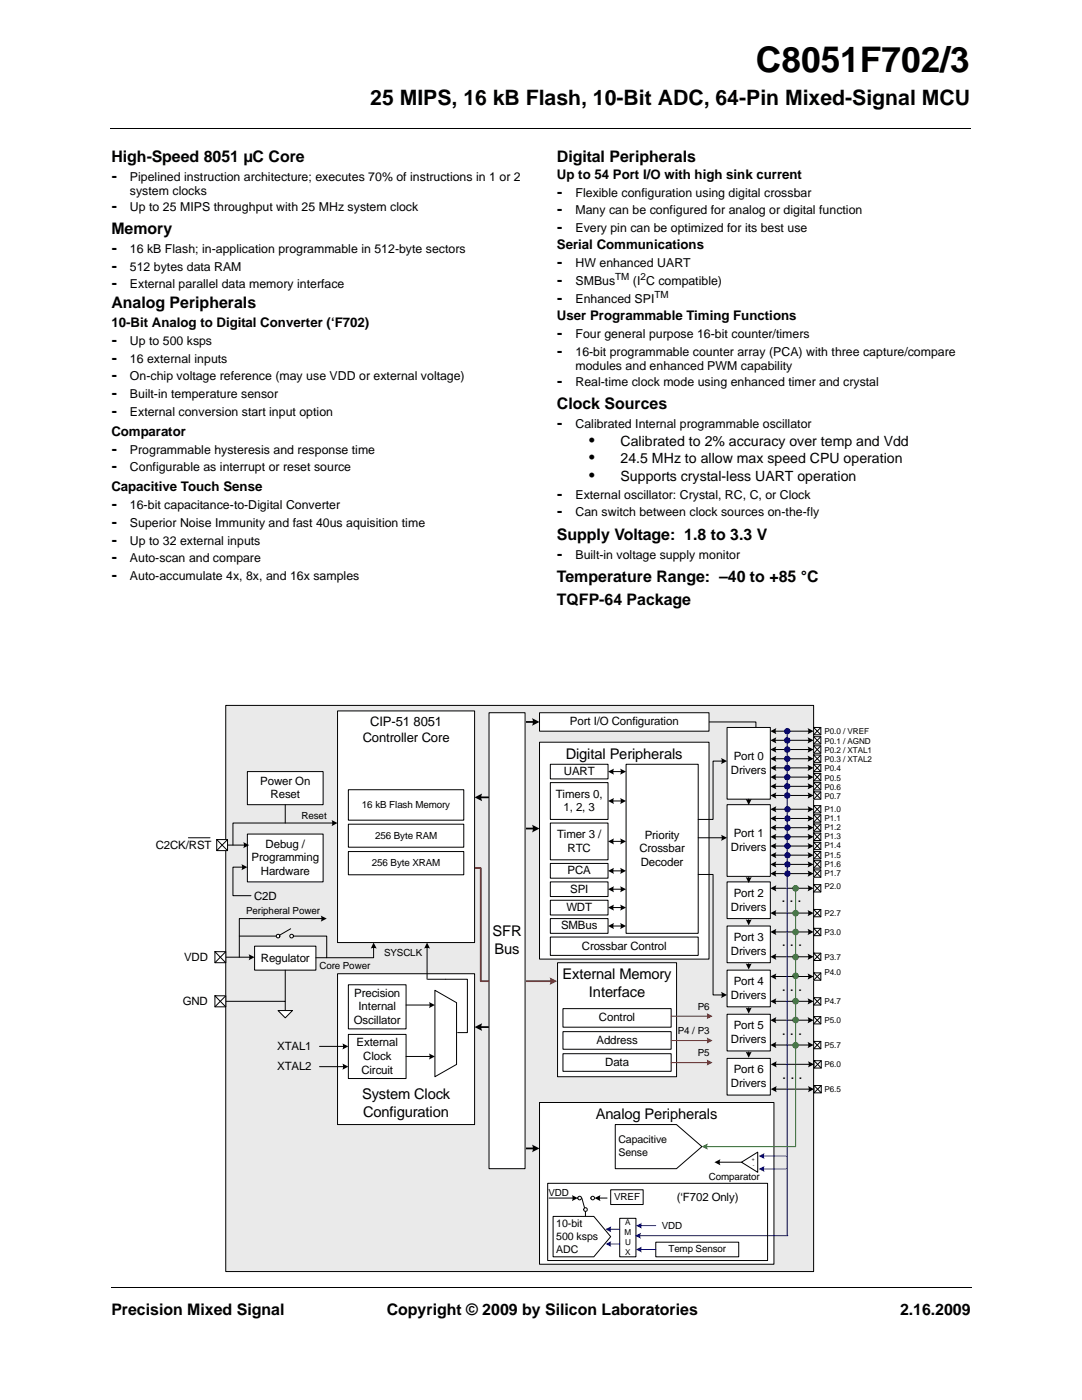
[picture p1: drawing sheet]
<svg xmlns="http://www.w3.org/2000/svg" width="216mm" height="279mm" viewBox="0 0 216 279" stroke-linecap="round" stroke-linejoin="round" font-family="sans-serif">
<path d="M22.1 25.7h171.7M22.1 256.9h171.7" fill="none" stroke="#000" stroke-width=".2"/>
<g fill="#fff">
<path d="M22.2 135.3h171.5v119.7h-171.5z"/>
<path d="M22.5 12.1h27.8v13.3h-27.8z"/>
<path d="M22.3 139.1h171.3v115.9h-171.3z"/>
<path d="M29.6 140.4h153.3v113.7h-153.3z"/>
</g>
<path d="M45 140.8h117.3v113h-117.3z" fill="#eaeaea"/>
<path d="M45 140.8h117.3v113h-117.3z" fill="none" stroke="#000" stroke-width=".2"/>
<path d="M67.4 194.3h27.3v30.1h-27.3z" fill="#fff"/>
<path d="M67.4 194.3h27.3v30.1h-27.3z" fill="none" stroke="#000" stroke-width=".2"/>
<path d="M49.4 166.5h15.1v9.5h-15.1z" fill="#fff"/>
<path d="M49.4 166.5h15.1v9.5h-15.1z" fill="none" stroke="#000" stroke-width=".2"/>
<path d="M107.7 148.1h33.8v43.3h-33.8z" fill="#fff"/>
<path d="M107.7 148.1h33.8v43.3h-33.8z" fill="none" stroke="#000" stroke-width=".2"/>
<path d="M109.8 152.5h11.5v2.9h-11.5z" fill="#fff"/>
<path d="M109.8 152.5h11.5v2.9h-11.5z" fill="none" stroke="#000" stroke-width=".2"/>
<path d="M109.8 156.2h11.5v7.3h-11.5z" fill="#fff"/>
<path d="M109.8 156.2h11.5v7.3h-11.5z" fill="none" stroke="#000" stroke-width=".2"/>
<path d="M109.8 183.3h11.5v3h-11.5z" fill="#fff"/>
<path d="M109.8 183.3h11.5v3h-11.5z" fill="none" stroke="#000" stroke-width=".2"/>
<path d="M124.9 152.5h14.4v33.8h-14.4z" fill="#fff"/>
<path d="M124.9 152.5h14.4v33.8h-14.4z" fill="none" stroke="#000" stroke-width=".2"/>
<path d="M109.8 187h29.5v3.7h-29.5z" fill="#fff"/>
<path d="M122.2 154h1.8M122.2 159.9h1.8M141.5 144.1h9.3v7.1M109.8 187h29.5v3.7h-29.5zM122.2 181.1h1.8M122.2 184.8h1.8" fill="none" stroke="#000" stroke-width=".2"/>
<g fill="#000">
<path d="M121.3 154l1.2-.6-.1 .4 .1 .8z" fill-rule="evenodd"/>
<path d="M121.3 159.9l1.2-.6-.1 .7 .1 .5z" fill-rule="evenodd"/>
<path d="M123.7 153.4l1.2 .6-1.2 .6 .2-.8z" fill-rule="evenodd"/>
<path d="M123.7 159.3l1.2 .6-1.2 .6 .2-.8z" fill-rule="evenodd"/>
<path d="M150.2 150.9l.8 .2 .4-.2-.6 1.2z" fill-rule="evenodd"/>
<path d="M121.3 181.1l1.2-.6-.1 .8 .1 .4z" fill-rule="evenodd"/>
<path d="M121.3 184.8l1.2-.6-.1 .4 .1 .8z" fill-rule="evenodd"/>
<path d="M123.7 180.5l1.2 .6-1.2 .6 .2-.4z" fill-rule="evenodd"/>
<path d="M123.7 184.2l1.2 .6-1.2 .6 .2-.4z" fill-rule="evenodd"/>
</g>
<path d="M107.7 142.2h33.8v3.7h-33.8z" fill="#fff"/>
<path d="M107.7 142.2h33.8v3.7h-33.8z" fill="none" stroke="#000" stroke-width=".2"/>
<path d="M95.8 159.1h1.7M104.8 144.1h1.7M104.8 165.4h1.7M104.8 229.2h1.7" fill="none" stroke="#000" stroke-width=".35"/>
<g fill="#000">
<path d="M94.7 159.1l1.5-.7-.2 .7 .2 .8z" fill-rule="evenodd"/>
<path d="M106.2 143.3l1.5 .8-1.5 .7 .1-.7z" fill-rule="evenodd"/>
<path d="M106.2 164.6l1.5 .8-1.5 .7 .1-.7z" fill-rule="evenodd"/>
<path d="M106.2 228.4l1.5 .8-1.5 .8 .1-.8z" fill-rule="evenodd"/>
</g>
<path d="M69.5 206.4h11.5v8.8h-11.5z" fill="#fff"/>
<path d="M69.5 206.4h11.5v8.8h-11.5z" fill="none" stroke="#000" stroke-width=".2"/>
<path d="M69.5 196.5h11.5v8.8h-11.5z" fill="#fff"/>
<path d="M69.5 196.5h11.5v8.8h-11.5z" fill="none" stroke="#000" stroke-width=".2"/>
<path d="M86.8 197.6l4.3 2.5v12.3l-4.3 2.5z" fill-rule="evenodd" fill="#fff"/>
<path d="M86.8 197.6l4.3 2.5v12.3l-4.3 2.5zM63.8 212.9h4.8M81 210.8h4.9" fill="none" stroke="#000" stroke-width=".2"/>
<g fill="#000">
<path d="M68.3 212.3l1.2 .6-1.2 .6 .2-.5z" fill-rule="evenodd"/>
<path d="M85.6 210.2l1.2 .6-1.2 .7 .1-.8z" fill-rule="evenodd"/>
<path d="M94.7 205l1.5-.8-.2 .8 .2 .7z" fill-rule="evenodd"/>
</g>
<path d="M95.8 205h1.7" fill="none" stroke="#000" stroke-width=".35"/>
<path d="M49.4 154h15.1v6.6h-15.1z" fill="#fff"/>
<path d="M49.4 154h15.1v6.6h-15.1zM48.5 173.1h-2v5.7h3.6M56.9 160.6v3.7M66.5 164.3h-20v4.4" fill="none" stroke="#000" stroke-width=".2"/>
<g fill="#000">
<path d="M48.2 172.5l1.2 .6-1.2 .6 .1-.5z" fill-rule="evenodd"/>
<path d="M66.2 163.7l1.2 .6-1.2 .6 .1-.8z" fill-rule="evenodd"/>
</g>
<path d="M43.2 167.6h2.2v2.2h-2.2z" fill="#fff"/>
<path d="M43.2 167.6h2.2v2.2h-2.2zM43.2 167.6h.1M43.2 167.6l2.2 2.2M45.4 167.6l-2.2 2.2M45.4 168.7h3.4M85.2 189v6.4M88.9 195.4h4.4v10.7h-2M63.8 208.8h4.8M81 200.6h4.9" fill="none" stroke="#000" stroke-width=".2"/>
<g fill="#000">
<path d="M48.5 168.1l1.2 .6-1.2 .6 .2-.5z" fill-rule="evenodd"/>
<path d="M85.2 188.1l.6 1.2-.4-.1-.8 .1z" fill-rule="evenodd"/>
<path d="M68.3 208.2l1.2 .6-1.2 .6 .2-.7z" fill-rule="evenodd"/>
<path d="M85.6 200l1.2 .6-1.2 .6 .1-.8z" fill-rule="evenodd"/>
</g>
<path d="M50.8 188.8h12.2v4.8h-12.2z" fill="#fff"/>
<path d="M45 199.8h11.9v1.9M50.8 188.8h12.2v4.8h-12.2z" fill="none" stroke="#000" stroke-width=".2"/>
<path d="M55.5 201.7h2.9l-1.5 1.4z" fill="#fff"/>
<path d="M45 191h4.9M55.5 201.7h2.9l-1.5 1.4z" fill="none" stroke="#000" stroke-width=".2"/>
<path d="M49.6 190.4l1.2 .6-1.2 .6 .2-.4z" fill-rule="evenodd" fill="#000"/>
<path d="M42.9 189.9h2.1v2.2h-2.1z" fill="#fff"/>
<path d="M42.9 189.9h2.1v2.2h-2.1zM42.9 189.9h.1M42.9 189.9l2.1 2.2M45 189.9l-2.1 2.2" fill="none" stroke="#000" stroke-width=".2"/>
<path d="M42.9 198.7h2.1v2.2h-2.1z" fill="#fff"/>
<path d="M42.9 198.7h2.1v2.2h-2.1zM42.9 198.7h.1M42.9 198.7l2.1 2.2M45 198.7l-2.1 2.2M58 185.4l-2.5 1.4h-7.7M64.3 183.3h-16.5v7.7" fill="none" stroke="#000" stroke-width=".2"/>
<path d="M64 182.7l1.2 .6-1.2 .6 .1-.7z" fill-rule="evenodd" fill="#000"/>
<circle cx="55.5" cy="186.8" r=".36" fill="#fff"/>
<g fill="none" stroke="#000" stroke-width=".2">
<path d="M58.3 186.8h6.9v4.3h-2.2"/>
<circle cx="55.5" cy="186.8" r=".36"/>
</g>
<circle cx="58.2" cy="186.8" r=".36" fill="#fff"/>
<g fill="none" stroke="#000" stroke-width=".2">
<path d="M56.9 193.6v6.2M74.5 189v2.1h-9.3M85.3 195.4h3.6"/>
<circle cx="58.2" cy="186.8" r=".36"/>
</g>
<path d="M74.5 188.1l.7 1.2-.8-.1-.4 .1z" fill-rule="evenodd" fill="#000"/>
<path d="M107.7 220h46.7v32.3h-46.7z" fill="#fff"/>
<path d="M107.7 220h46.7v32.3h-46.7z" fill="none" stroke="#000" stroke-width=".2"/>
<path d="M110.4 242.8h8.1l3.4 4-3.4 4h-8.1z" fill-rule="evenodd" fill="#fff"/>
<path d="M110.4 242.8h8.1l3.4 4-3.4 4h-8.1z" fill="none" stroke="#000" stroke-width=".2"/>
<path d="M123.7 243.1h3.2v7.7h-3.2z" fill="#fff"/>
<path d="M123.7 243.1h3.2v7.7h-3.2z" fill="none" stroke="#000" stroke-width=".2"/>
<path d="M130.9 247.9h16.5v2.9h-16.5z" fill="#fff"/>
<path d="M130.9 247.9h16.5v2.9h-16.5z" fill="none" stroke="#000" stroke-width=".2"/>
<path d="M139.3 233.2h14.4v3.3h-14.4z" fill="#fff"/>
<path d="M148 231.9l3.2-2v4.1z" fill="#fff"/>
<path d="M148 231.9l3.2-2v4.1z" fill="none" stroke="#000" stroke-width=".2"/>
<path d="M127.8 249.4h3.1" fill="none" stroke="#00f" stroke-width=".2"/>
<path d="M126.9 249.4l1.2-.6-.1 .7 .1 .5z" fill-rule="evenodd" fill="#00f"/>
<path d="M116.1 239.1l.7 2.6v1M119.5 239.1h1.6" fill="none" stroke="#000" stroke-width=".2"/>
<path d="M118.6 239.1l1.2-.6-.1 .8 .1 .4z" fill-rule="evenodd" fill="#000"/>
<circle cx="115.7" cy="239.1" r=".37" fill="#fff"/>
<circle cx="115.7" cy="239.1" r=".37" fill="none" stroke="#000" stroke-width=".2"/>
<circle cx="118.3" cy="239.1" r=".37" fill="#fff"/>
<circle cx="118.3" cy="239.1" r=".37" fill="none" stroke="#000" stroke-width=".2"/>
<circle cx="116.8" cy="241.4" r=".36" fill="#fff"/>
<g fill="none" stroke="#000" stroke-width=".2">
<path d="M109.6 239.1h4.8M143.5 231.9h4.5"/>
<circle cx="116.8" cy="241.4" r=".36"/>
</g>
<g fill="#000">
<path d="M114.1 238.5l1.2 .6-1.2 .6 .2-.5z" fill-rule="evenodd"/>
<path d="M142.6 231.9l1.1-.5-.1 .4 .1 .8z" fill-rule="evenodd"/>
</g>
<path d="M121.7 248.3h2" fill="none" stroke="#00f" stroke-width=".2"/>
<path d="M120.8 248.3l1.2-.6-.2 .7 .2 .5z" fill-rule="evenodd" fill="#00f"/>
<path d="M121.7 245.3h2" fill="none" stroke="#00f" stroke-width=".2"/>
<path d="M120.8 245.3l1.2-.6-.1 .8 .1 .4z" fill-rule="evenodd" fill="#00f"/>
<path d="M127.8 244.6h3.1" fill="none" stroke="#00f" stroke-width=".2"/>
<path d="M126.9 244.6l1.2-.6-.1 .5 .1 .7z" fill-rule="evenodd" fill="#00f"/>
<path d="M121.9 237.4h6.4v3h-6.4z" fill="#fff"/>
<path d="M121.9 237.4h6.4v3h-6.4z" fill="none" stroke="#000" stroke-width=".2"/>
<path d="M152.3 230.7h4.7" fill="none" stroke="#00f" stroke-width=".2"/>
<path d="M151.4 230.7l1.2-.6-.2 .8 .2 .4z" fill-rule="evenodd" fill="#00f"/>
<path d="M152.3 233.3h4.7" fill="none" stroke="#00f" stroke-width=".2"/>
<path d="M151.4 233.3l1.2-.6-.2 .7 .2 .5z" fill-rule="evenodd" fill="#00f"/>
<path d="M127.6 246.6h29.6" fill="none" stroke="#00f" stroke-width=".2"/>
<path d="M126.7 246.6l1.2-.6-.1 .5 .1 .7z" fill-rule="evenodd" fill="#00f"/>
<path d="M94.8 173.2h1.1v22.6h14.1" fill="none" stroke="#f00" stroke-width=".35"/>
<path d="M109.7 195.1l1.5 .7-1.5 .8 .2-.8z" fill-rule="evenodd" fill="#f00"/>
<path d="M111.3 192.1h23.7v22.8h-23.7z" fill="#fff"/>
<path d="M111.3 192.1h23.7v22.8h-23.7z" fill="none" stroke="#000" stroke-width=".2"/>
<path d="M112.3 201.3h21.6v3.7h-21.6z" fill="#fff"/>
<path d="M112.3 201.3h21.6v3.7h-21.6z" fill="none" stroke="#000" stroke-width=".2"/>
<path d="M112.3 205.9h21.6v3.5h-21.6z" fill="#fff"/>
<path d="M112.3 205.9h21.6v3.5h-21.6z" fill="none" stroke="#000" stroke-width=".2"/>
<path d="M112.3 210.3h21.6v3.5h-21.6z" fill="#fff"/>
<path d="M112.3 210.3h21.6v3.5h-21.6z" fill="none" stroke="#000" stroke-width=".2"/>
<path d="M133.9 202.8h7.4" fill="none" stroke="#f00" stroke-width=".2"/>
<path d="M141 202.2l1.2 .6-1.2 .6 .1-.4z" fill-rule="evenodd" fill="#f00"/>
<path d="M133.9 207.7h7.4" fill="none" stroke="#f00" stroke-width=".2"/>
<path d="M141 207.1l1.2 .6-1.2 .6 .1-.5z" fill-rule="evenodd" fill="#f00"/>
<path d="M133.9 212.1h7.4" fill="none" stroke="#f00" stroke-width=".2"/>
<path d="M141 211.5l1.2 .6-1.2 .6 .1-.5z" fill-rule="evenodd" fill="#f00"/>
<path d="M97.6 142.2h7.2v91h-7.2z" fill="#fff"/>
<path d="M97.6 142.2h7.2v91h-7.2z" fill="none" stroke="#000" stroke-width=".2"/>
<path d="M109.8 172.3h11.5v3h-11.5z" fill="#fff"/>
<path d="M109.8 172.3h11.5v3h-11.5z" fill="none" stroke="#000" stroke-width=".2"/>
<path d="M109.8 179.7h11.5v2.9h-11.5z" fill="#fff"/>
<path d="M109.8 179.7h11.5v2.9h-11.5z" fill="none" stroke="#000" stroke-width=".2"/>
<path d="M109.8 176h11.5v2.9h-11.5z" fill="#fff"/>
<path d="M109.8 176h11.5v2.9h-11.5z" fill="none" stroke="#000" stroke-width=".2"/>
<path d="M109.8 164.3h11.5v7.3h-11.5z" fill="#fff"/>
<path d="M109.8 164.3h11.5v7.3h-11.5zM122.2 177.5h1.8M122.2 173.8h1.8M122.2 167.9h1.8" fill="none" stroke="#000" stroke-width=".2"/>
<g fill="#000">
<path d="M121.3 177.5l1.2-.6-.1 .7 .1 .5z" fill-rule="evenodd"/>
<path d="M121.3 173.8l1.2-.6-.1 .4 .1 .8z" fill-rule="evenodd"/>
<path d="M121.3 167.9l1.2-.6-.1 .5 .1 .7z" fill-rule="evenodd"/>
<path d="M123.7 176.9l1.2 .6-1.2 .6 .2-.8z" fill-rule="evenodd"/>
<path d="M123.7 173.2l1.2 .6-1.2 .6 .2-.4z" fill-rule="evenodd"/>
<path d="M123.7 167.3l1.2 .6-1.2 .6 .2-.4z" fill-rule="evenodd"/>
</g>
<path d="M162.3 145.2h1.5v1.4h-1.5z" fill="#fff"/>
<path d="M162.3 145.2h1.5v1.4h-1.5zM162.3 145.2h.1M162.3 145.2l1.5 1.4M163.8 145.2l-1.5 1.4" fill="none" stroke="#000" stroke-width=".2"/>
<path d="M162.3 147h1.5v1.5h-1.5z" fill="#fff"/>
<path d="M162.3 147h1.5v1.5h-1.5zM162.3 147h.1M162.3 147l1.5 1.5M163.8 147l-1.5 1.5" fill="none" stroke="#000" stroke-width=".2"/>
<path d="M162.3 148.8h1.5v1.5h-1.5z" fill="#fff"/>
<path d="M162.3 148.8h1.5v1.5h-1.5zM162.3 148.8h.1M162.3 148.8l1.5 1.5M163.8 148.8l-1.5 1.5" fill="none" stroke="#000" stroke-width=".2"/>
<path d="M162.3 150.7h1.5v1.4h-1.5z" fill="#fff"/>
<path d="M162.3 150.7h1.5v1.4h-1.5zM162.3 150.7h.1M162.3 150.7l1.5 1.4M163.8 150.7l-1.5 1.4" fill="none" stroke="#000" stroke-width=".2"/>
<path d="M162.3 152.5h1.5v1.5h-1.5z" fill="#fff"/>
<path d="M162.3 152.5h1.5v1.5h-1.5zM162.3 152.5h.1M162.3 152.5l1.5 1.5M163.8 152.5l-1.5 1.5" fill="none" stroke="#000" stroke-width=".2"/>
<path d="M162.3 154.3h1.5v1.5h-1.5z" fill="#fff"/>
<path d="M162.3 154.3h1.5v1.5h-1.5zM162.3 154.3h.1M162.3 154.3l1.5 1.5M163.8 154.3l-1.5 1.5" fill="none" stroke="#000" stroke-width=".2"/>
<path d="M162.3 156.2h1.5v1.4h-1.5z" fill="#fff"/>
<path d="M162.3 156.2h1.5v1.4h-1.5zM162.3 156.2h.1M162.3 156.2l1.5 1.4M163.8 156.2l-1.5 1.4" fill="none" stroke="#000" stroke-width=".2"/>
<path d="M162.3 158h1.5v1.5h-1.5z" fill="#fff"/>
<path d="M162.3 158h1.5v1.5h-1.5zM162.3 158h.1M162.3 158l1.5 1.5M163.8 158l-1.5 1.5" fill="none" stroke="#000" stroke-width=".2"/>
<path d="M162.3 160.8h1.5v1.4h-1.5z" fill="#fff"/>
<path d="M162.3 160.8h1.5v1.4h-1.5zM162.3 160.8h.1M162.3 160.8l1.5 1.4M163.8 160.8l-1.5 1.4" fill="none" stroke="#000" stroke-width=".2"/>
<path d="M162.3 162.6h1.5v1.5h-1.5z" fill="#fff"/>
<path d="M162.3 162.6h1.5v1.5h-1.5zM162.3 162.6h.1M162.3 162.6l1.5 1.5M163.8 162.6l-1.5 1.5" fill="none" stroke="#000" stroke-width=".2"/>
<path d="M162.3 164.4h1.5v1.5h-1.5z" fill="#fff"/>
<path d="M162.3 164.4h1.5v1.5h-1.5zM162.3 164.4h.1M162.3 164.4l1.5 1.5M163.8 164.4l-1.5 1.5" fill="none" stroke="#000" stroke-width=".2"/>
<path d="M162.3 166.3h1.5v1.4h-1.5z" fill="#fff"/>
<path d="M162.3 166.3h1.5v1.4h-1.5zM162.3 166.3h.1M162.3 166.3l1.5 1.4M163.8 166.3l-1.5 1.4" fill="none" stroke="#000" stroke-width=".2"/>
<path d="M162.3 168.1h1.5v1.5h-1.5z" fill="#fff"/>
<path d="M162.3 168.1h1.5v1.5h-1.5zM162.3 168.1h.1M162.3 168.1l1.5 1.5M163.8 168.1l-1.5 1.5" fill="none" stroke="#000" stroke-width=".2"/>
<path d="M162.3 169.9h1.5v1.5h-1.5z" fill="#fff"/>
<path d="M162.3 169.9h1.5v1.5h-1.5zM162.3 169.9h.1M162.3 169.9l1.5 1.5M163.8 169.9l-1.5 1.5" fill="none" stroke="#000" stroke-width=".2"/>
<path d="M162.3 171.8h1.5v1.4h-1.5z" fill="#fff"/>
<path d="M162.3 171.8h1.5v1.4h-1.5zM162.3 171.8h.1M162.3 171.8l1.5 1.4M163.8 171.8l-1.5 1.4" fill="none" stroke="#000" stroke-width=".2"/>
<path d="M162.3 173.6h1.5v1.5h-1.5z" fill="#fff"/>
<g fill="none" stroke="#000" stroke-width=".2">
<path d="M154.6 145.9h6.8M154.6 147.7h6.8M154.6 149.6h6.8M154.6 151.4h6.8M154.6 153.2h6.8M154.6 155.1h6.8M154.6 156.9h6.8M154.6 158.8h6.8M154.6 161.5h6.8M154.6 163.3h6.8M154.6 165.2h6.8M154.6 167h6.8"/>
<path d="M154.6 168.8h6.8M154.6 170.7h6.8M154.6 172.5h6.8M154.6 174.3h6.8M162.3 173.6h1.5v1.5h-1.5zM162.3 173.6h.1M162.3 173.6l1.5 1.5M163.8 173.6l-1.5 1.5"/>
</g>
<g fill="#000">
<path d="M153.7 145.9l1.2-.6-.1 .5 .1 .7z" fill-rule="evenodd"/>
<path d="M153.7 147.7l1.2-.5-.1 .4 .1 .8z" fill-rule="evenodd"/>
<path d="M153.7 149.6l1.2-.6-.1 .4 .1 .8z" fill-rule="evenodd"/>
<path d="M153.7 151.4l1.2-.6-.1 .5 .1 .7z" fill-rule="evenodd"/>
<path d="M153.7 153.2l1.2-.5-.1 .4 .1 .8z" fill-rule="evenodd"/>
<path d="M153.7 155.1l1.2-.6-.1 .4 .1 .8z" fill-rule="evenodd"/>
<path d="M153.7 156.9l1.2-.6-.1 .5 .1 .7z" fill-rule="evenodd"/>
<path d="M153.7 158.8l1.2-.6-.1 .4 .1 .8z" fill-rule="evenodd"/>
<path d="M161.2 145.3l1.1 .6-1.1 .6 .1-.4z" fill-rule="evenodd"/>
<path d="M161.2 147.2l1.1 .5-1.1 .7 .1-.5z" fill-rule="evenodd"/>
<path d="M161.2 149l1.1 .6-1.1 .6 .1-.5z" fill-rule="evenodd"/>
<path d="M161.2 150.8l1.1 .6-1.1 .6 .1-.4z" fill-rule="evenodd"/>
<path d="M161.2 152.7l1.1 .5-1.1 .7 .1-.5z" fill-rule="evenodd"/>
<path d="M161.2 154.5l1.1 .6-1.1 .6 .1-.5z" fill-rule="evenodd"/>
<path d="M161.2 156.3l1.1 .6-1.1 .6 .1-.4z" fill-rule="evenodd"/>
<path d="M161.2 158.2l1.1 .6-1.1 .6 .1-.5z" fill-rule="evenodd"/>
<path d="M153.7 161.5l1.2-.6-.1 .5 .1 .7z" fill-rule="evenodd"/>
<path d="M153.7 163.3l1.2-.5-.1 .4 .1 .8z" fill-rule="evenodd"/>
<path d="M153.7 165.2l1.2-.6-.1 .4 .1 .8z" fill-rule="evenodd"/>
<path d="M153.7 167l1.2-.6-.1 .5 .1 .7z" fill-rule="evenodd"/>
<path d="M153.7 168.8l1.2-.5-.1 .4 .1 .8z" fill-rule="evenodd"/>
<path d="M153.7 170.7l1.2-.6-.1 .4 .1 .8z" fill-rule="evenodd"/>
<path d="M153.7 172.5l1.2-.6-.1 .5 .1 .7z" fill-rule="evenodd"/>
<path d="M153.7 174.3l1.2-.6-.1 .5 .1 .8z" fill-rule="evenodd"/>
<path d="M161.2 160.9l1.1 .6-1.1 .6 .1-.4z" fill-rule="evenodd"/>
<path d="M161.2 162.8l1.1 .5-1.1 .7 .1-.5z" fill-rule="evenodd"/>
<path d="M161.2 164.6l1.1 .6-1.1 .6 .1-.5z" fill-rule="evenodd"/>
<path d="M161.2 166.4l1.1 .6-1.1 .6 .1-.4z" fill-rule="evenodd"/>
<path d="M161.2 168.3l1.1 .5-1.1 .7 .1-.5z" fill-rule="evenodd"/>
<path d="M161.2 170.1l1.1 .6-1.1 .6 .1-.5z" fill-rule="evenodd"/>
<path d="M161.2 171.9l1.1 .6-1.1 .6 .1-.4z" fill-rule="evenodd"/>
<path d="M161.2 173.7l1.1 .6-1.1 .7 .1-.5z" fill-rule="evenodd"/>
</g>
<path d="M145.1 145.2h8.6v14.3h-8.6z" fill="#fff"/>
<path d="M145.1 145.2h8.6v14.3h-8.6z" fill="none" stroke="#000" stroke-width=".2"/>
<path d="M145.1 160.6h8.6v14.3h-8.6z" fill="#fff"/>
<path d="M145.1 160.6h8.6v14.3h-8.6z" fill="none" stroke="#000" stroke-width=".2"/>
<path d="M145.1 176h8.6v7.3h-8.6z" fill="#fff"/>
<path d="M144.2 151.9h-1.9v11.6h-3M149.4 159.5v.2M139.3 174.5h3v24.1h1.9M139.3 167.2h4.9M145.1 176h8.6v7.3h-8.6z" fill="none" stroke="#000" stroke-width=".2"/>
<g fill="#000">
<path d="M143.9 151.3l1.2 .6-1.2 .6 .1-.5z" fill-rule="evenodd"/>
<path d="M143.9 166.6l1.2 .6-1.2 .6 .1-.5z" fill-rule="evenodd"/>
<path d="M148.8 159.4l.4 .2 .8-.2-.6 1.3z" fill-rule="evenodd"/>
<path d="M143.9 198l1.2 .6-1.2 .6 .1-.5z" fill-rule="evenodd"/>
</g>
<path d="M145.1 184.8h8.6v7.3h-8.6z" fill="#fff"/>
<path d="M145.1 184.8h8.6v7.3h-8.6z" fill="none" stroke="#000" stroke-width=".2"/>
<path d="M145.1 193.6h8.6v7.3h-8.6z" fill="#fff"/>
<path d="M145.1 193.6h8.6v7.3h-8.6z" fill="none" stroke="#000" stroke-width=".2"/>
<path d="M145.1 202.4h8.6v7.3h-8.6z" fill="#fff"/>
<path d="M145.1 202.4h8.6v7.3h-8.6z" fill="none" stroke="#000" stroke-width=".2"/>
<path d="M145.1 211.2h8.6v7.3h-8.6z" fill="#fff"/>
<path d="M145.1 211.2h8.6v7.3h-8.6z" fill="none" stroke="#000" stroke-width=".2"/>
<path d="M162.3 194.2h1.5v1.4h-1.5z" fill="#fff"/>
<path d="M162.3 194.2h1.5v1.4h-1.5zM162.3 194.2h.1M162.3 194.2l1.5 1.4M163.8 194.2l-1.5 1.4" fill="none" stroke="#000" stroke-width=".2"/>
<path d="M162.3 199.1h1.5v1.5h-1.5z" fill="#fff"/>
<path d="M154.6 194.9h6.8M154.6 199.8h6.8M162.3 199.1h1.5v1.5h-1.5zM162.3 199.1h.1M162.3 199.1l1.5 1.5M163.8 199.1l-1.5 1.5" fill="none" stroke="#000" stroke-width=".2"/>
<g fill="#000">
<path d="M153.7 194.9l1.2-.6-.1 .4 .1 .8z" fill-rule="evenodd"/>
<path d="M153.7 199.8l1.2-.6-.1 .5 .1 .7z" fill-rule="evenodd"/>
<path d="M161.2 194.3l1.1 .6-1.1 .6 .1-.4z" fill-rule="evenodd"/>
<path d="M161.2 199.2l1.1 .6-1.1 .6 .1-.4z" fill-rule="evenodd"/>
</g>
<path d="M162.3 176.6h1.5v1.4h-1.5z" fill="#fff"/>
<path d="M162.3 176.6h1.5v1.4h-1.5zM162.3 176.6h.1M162.3 176.6l1.5 1.4M163.8 176.6l-1.5 1.4" fill="none" stroke="#000" stroke-width=".2"/>
<path d="M162.3 181.5h1.5v1.5h-1.5z" fill="#fff"/>
<path d="M154.6 177.3h6.8M154.6 182.2h6.8M162.3 181.5h1.5v1.5h-1.5zM162.3 181.5h.1M162.3 181.5l1.5 1.5M163.8 181.5l-1.5 1.5" fill="none" stroke="#000" stroke-width=".2"/>
<g fill="#000">
<path d="M153.7 177.3l1.2-.6-.1 .4 .1 .8z" fill-rule="evenodd"/>
<path d="M161.2 176.7l1.1 .6-1.1 .6 .1-.5z" fill-rule="evenodd"/>
<path d="M153.7 182.2l1.2-.6-.1 .5 .1 .7z" fill-rule="evenodd"/>
<path d="M161.2 181.6l1.1 .6-1.1 .6 .1-.4z" fill-rule="evenodd"/>
</g>
<path d="M162.3 185.3h1.5v1.4h-1.5z" fill="#fff"/>
<path d="M162.3 185.3h1.5v1.4h-1.5zM162.3 185.3h.1M162.3 185.3l1.5 1.4M163.8 185.3l-1.5 1.4" fill="none" stroke="#000" stroke-width=".2"/>
<path d="M162.3 190.2h1.5v1.5h-1.5z" fill="#fff"/>
<path d="M154.6 186h6.8M154.6 190.9h6.8M162.3 190.2h1.5v1.5h-1.5zM162.3 190.2h.1M162.3 190.2l1.5 1.5M163.8 190.2l-1.5 1.5" fill="none" stroke="#000" stroke-width=".2"/>
<g fill="#000">
<path d="M153.7 186l1.2-.6-.1 .4 .1 .8z" fill-rule="evenodd"/>
<path d="M153.7 190.9l1.2-.6-.1 .5 .1 .8z" fill-rule="evenodd"/>
<path d="M161.2 185.4l1.1 .6-1.1 .6 .1-.4z" fill-rule="evenodd"/>
<path d="M161.2 190.3l1.1 .6-1.1 .7 .1-.5z" fill-rule="evenodd"/>
</g>
<path d="M162.3 202.9h1.5v1.4h-1.5z" fill="#fff"/>
<path d="M162.3 202.9h1.5v1.4h-1.5zM162.3 202.9h.1M162.3 202.9l1.5 1.4M163.8 202.9l-1.5 1.4" fill="none" stroke="#000" stroke-width=".2"/>
<path d="M162.3 207.8h1.5v1.5h-1.5z" fill="#fff"/>
<path d="M154.6 203.6h6.8M154.6 208.6h6.8M162.3 207.8h1.5v1.5h-1.5zM162.3 207.8h.1M162.3 207.8l1.5 1.5M163.8 207.8l-1.5 1.5" fill="none" stroke="#000" stroke-width=".2"/>
<g fill="#000">
<path d="M153.7 203.6l1.2-.6-.1 .5 .1 .7z" fill-rule="evenodd"/>
<path d="M153.7 208.6l1.2-.7-.1 .5 .1 .8z" fill-rule="evenodd"/>
<path d="M161.2 203l1.1 .6-1.1 .6 .1-.4z" fill-rule="evenodd"/>
<path d="M161.2 207.9l1.1 .7-1.1 .6 .1-.5z" fill-rule="evenodd"/>
</g>
<path d="M162.4 211.7h1.5v1.4h-1.5z" fill="#fff"/>
<path d="M162.4 211.7h1.5v1.4h-1.5zM162.4 211.7h.1M162.4 211.7l1.5 1.4M163.9 211.7l-1.5 1.4" fill="none" stroke="#000" stroke-width=".2"/>
<path d="M162.4 216.6h1.5v1.5h-1.5z" fill="#fff"/>
<path d="M154.7 212.4h6.8M154.7 217.4h6.8M162.4 216.6h1.5v1.5h-1.5zM162.4 216.6h.1M162.4 216.6l1.5 1.5M163.9 216.6l-1.5 1.5" fill="none" stroke="#000" stroke-width=".2"/>
<g fill="#000">
<path d="M153.8 212.4l1.2-.6-.1 .8 .1 .4z" fill-rule="evenodd"/>
<path d="M153.8 217.4l1.2-.7-.1 .8 .1 .5z" fill-rule="evenodd"/>
<path d="M161.2 211.8l1.2 .6-1.2 .6 .2-.4z" fill-rule="evenodd"/>
<path d="M161.2 216.7l1.2 .7-1.2 .6 .2-.5z" fill-rule="evenodd"/>
</g>
<path d="M157.1 145.9v74.1" fill="none" stroke="#00f" stroke-width=".2"/>
<circle cx="157.1" cy="163.3" r=".55" fill="#00f"/>
<circle cx="157.1" cy="163.3" r=".55" fill="none" stroke="#00f" stroke-width=".2"/>
<circle cx="157.1" cy="165.2" r=".55" fill="#00f"/>
<circle cx="157.1" cy="165.2" r=".55" fill="none" stroke="#00f" stroke-width=".2"/>
<circle cx="157.1" cy="167" r=".54" fill="#00f"/>
<circle cx="157.1" cy="167" r=".54" fill="none" stroke="#00f" stroke-width=".2"/>
<circle cx="157.1" cy="168.8" r=".55" fill="#00f"/>
<circle cx="157.1" cy="168.8" r=".55" fill="none" stroke="#00f" stroke-width=".2"/>
<circle cx="157.1" cy="170.7" r=".55" fill="#00f"/>
<circle cx="157.1" cy="170.7" r=".55" fill="none" stroke="#00f" stroke-width=".2"/>
<circle cx="157.1" cy="172.5" r=".55" fill="#00f"/>
<circle cx="157.1" cy="172.5" r=".55" fill="none" stroke="#00f" stroke-width=".2"/>
<circle cx="157.1" cy="161.5" r=".55" fill="#00f"/>
<circle cx="157.1" cy="161.5" r=".55" fill="none" stroke="#00f" stroke-width=".2"/>
<circle cx="157.1" cy="174.3" r=".55" fill="#00f"/>
<circle cx="157.1" cy="174.3" r=".55" fill="none" stroke="#00f" stroke-width=".2"/>
<circle cx="157.1" cy="147.8" r=".55" fill="#00f"/>
<circle cx="157.1" cy="147.8" r=".55" fill="none" stroke="#00f" stroke-width=".2"/>
<circle cx="157.1" cy="149.6" r=".54" fill="#00f"/>
<circle cx="157.1" cy="149.6" r=".54" fill="none" stroke="#00f" stroke-width=".2"/>
<circle cx="157.1" cy="151.4" r=".55" fill="#00f"/>
<circle cx="157.1" cy="151.4" r=".55" fill="none" stroke="#00f" stroke-width=".2"/>
<circle cx="157.1" cy="153.3" r=".54" fill="#00f"/>
<circle cx="157.1" cy="153.3" r=".54" fill="none" stroke="#00f" stroke-width=".2"/>
<circle cx="157.1" cy="155.1" r=".55" fill="#00f"/>
<circle cx="157.1" cy="155.1" r=".55" fill="none" stroke="#00f" stroke-width=".2"/>
<circle cx="157.1" cy="156.9" r=".55" fill="#00f"/>
<circle cx="157.1" cy="156.9" r=".55" fill="none" stroke="#00f" stroke-width=".2"/>
<circle cx="157.1" cy="145.9" r=".55" fill="#00f"/>
<circle cx="157.1" cy="145.9" r=".55" fill="none" stroke="#00f" stroke-width=".2"/>
<circle cx="157.1" cy="158.8" r=".55" fill="#00f"/>
<circle cx="157.1" cy="158.8" r=".55" fill="none" stroke="#00f" stroke-width=".2"/>
<circle cx="158.7" cy="177.3" r=".54" fill="#008000"/>
<circle cx="158.7" cy="177.3" r=".54" fill="none" stroke="#008000" stroke-width=".2"/>
<circle cx="158.7" cy="182.2" r=".54" fill="#008000"/>
<g fill="none" stroke="#008000" stroke-width=".2">
<path d="M158.7 177.5v51.3"/>
<circle cx="158.7" cy="182.2" r=".54"/>
</g>
<circle cx="158.7" cy="186" r=".54" fill="#008000"/>
<circle cx="158.7" cy="186" r=".54" fill="none" stroke="#008000" stroke-width=".2"/>
<circle cx="158.7" cy="191" r=".54" fill="#008000"/>
<circle cx="158.7" cy="191" r=".54" fill="none" stroke="#008000" stroke-width=".2"/>
<circle cx="158.7" cy="194.8" r=".54" fill="#008000"/>
<circle cx="158.7" cy="194.8" r=".54" fill="none" stroke="#008000" stroke-width=".2"/>
<circle cx="158.7" cy="199.8" r=".54" fill="#008000"/>
<circle cx="158.7" cy="199.8" r=".54" fill="none" stroke="#008000" stroke-width=".2"/>
<circle cx="158.7" cy="203.6" r=".54" fill="#008000"/>
<circle cx="158.7" cy="203.6" r=".54" fill="none" stroke="#008000" stroke-width=".2"/>
<circle cx="158.7" cy="208.6" r=".54" fill="#008000"/>
<g fill="none" stroke="#008000" stroke-width=".2">
<path d="M140.9 228.8h17.8"/>
<circle cx="158.7" cy="208.6" r=".54"/>
</g>
<path d="M157.1 220v26.5" fill="none" stroke="#00f" stroke-width=".2"/>
<path d="M140 228.8l1.2-.6-.1 .5 .1 .7z" fill-rule="evenodd" fill="#008000"/>
<path d="M149.4 175.1v.2M149.4 183.5v.3M149.4 192.3v.3M149.4 201.1v.3M149.4 209.9v.3" fill="none" stroke="#000" stroke-width=".2"/>
<g fill="#000">
<path d="M148.8 175l.5 .2 .7-.2-.6 1.2z" fill-rule="evenodd"/>
<path d="M148.8 183.5l.5 .1 .7-.1-.6 1.2z" fill-rule="evenodd"/>
<path d="M148.8 192.3l.5 .1 .7-.1-.6 1.2z" fill-rule="evenodd"/>
<path d="M148.8 201.1l.5 .1 .7-.1-.6 1.2z" fill-rule="evenodd"/>
<path d="M148.8 209.9l.5 .1 .7-.1-.6 1.2z" fill-rule="evenodd"/>
</g>
<path d="M122.8 224.4h12.2l5.1 4.4-5.1 4.4h-12.2z" fill-rule="evenodd" fill="#fff"/>
<path d="M109.3 236.2h43.9v15.4h-43.9zM122.8 224.4h12.2l5.1 4.4-5.1 4.4h-12.2z" fill="none" stroke="#000" stroke-width=".2"/>
<path d="M67.4 141.9h27.3v46.2h-27.3z" fill="#fff"/>
<path d="M67.4 141.9h27.3v46.2h-27.3z" fill="none" stroke="#000" stroke-width=".2"/>
<path d="M69.5 157.6h23v6.1h-23z" fill="#fff"/>
<path d="M69.5 157.6h23v6.1h-23z" fill="none" stroke="#000" stroke-width=".2"/>
<path d="M69.5 164.5h23v4.6h-23z" fill="#fff"/>
<path d="M69.5 164.5h23v4.6h-23z" fill="none" stroke="#000" stroke-width=".2"/>
<path d="M69.5 169.9h23v4.7h-23z" fill="#fff"/>
<path d="M37.6 167.2h4.3M69.5 169.9h23v4.7h-23z" fill="none" stroke="#000" stroke-width=".2"/>
<text font-size="7" x="150.8" y="14.3">C8051F702/3</text>
<text font-size="4.2" x="73.9" y="20.9">25 MIPS, 16 kB Flash, 10-Bit ADC, 64-Pin Mixed-Signal MCU</text>
<g font-size="3.5">
<text x="22.2" y="36">-</text>
<text x="111.1" y="39.2">-</text>
<text x="22.2" y="42">-</text>
<text x="111.1" y="42.7">-</text>
<text x="111.1" y="46.3">-</text>
<text x="22.2" y="50.5">-</text>
<text x="111.1" y="53.3">-</text>
<text x="22.2" y="54">-</text>
<text x="22.2" y="57.6">-</text>
<text x="111.1" y="56.9">-</text>
<text x="111.1" y="60.4">-</text>
<text x="22.2" y="68.9">-</text>
<text x="111.1" y="67.4">-</text>
<text x="111.1" y="71">-</text>
<text x="22.2" y="72.4">-</text>
<text x="22.2" y="75.9">-</text>
<text x="111.1" y="77">-</text>
<text x="22.2" y="79.4">-</text>
<text x="22.2" y="83">-</text>
<text x="111.1" y="85.4">-</text>
<text x="117.5" y="89">•</text>
<text x="22.2" y="90.6">-</text>
<text x="22.2" y="94.1">-</text>
<text x="117.5" y="92.5">•</text>
<text x="22.2" y="101.7">-</text>
<text x="111.1" y="99.5">-</text>
<text x="117.5" y="96">•</text>
<text x="22.2" y="105.2">-</text>
<text x="111.1" y="103.1">-</text>
<text x="22.2" y="108.7">-</text>
<text x="22.2" y="112.2">-</text>
<text x="111.1" y="111.5">-</text>
<text x="22.2" y="115.8">-</text>
</g>
<g font-size="3.2">
<text x="22.2" y="32.3">High-Speed 8051 µC Core</text>
<text x="111.1" y="32.3">Digital Peripherals</text>
<text x="22.2" y="46.7">Memory</text>
<text x="22.2" y="61.4">Analog Peripherals</text>
<text x="111.1" y="81.7">Clock Sources</text>
<text x="111.1" y="107.8">Supply Voltage: 1.8 to 3.3 V</text>
<text x="111.1" y="116.2">Temperature Range: –40 to +85 °C</text>
<text x="111.1" y="120.8">TQFP-64 Package</text>
<text x="22.2" y="262.5">Precision Mixed Signal</text>
<text x="77.2" y="262.5">Copyright © 2009 by Silicon Laboratories</text>
<text x="179.6" y="262.5">2.16.2009</text>
</g>
<g font-size="2.9">
<text x="112.9" y="151.4">Digital Peripherals</text>
<text x="156" y="180">. . .</text>
<text x="98.3" y="186.9">SFR</text>
<text x="98.7" y="190.4">Bus</text>
<text x="156" y="188.9">. . .</text>
<text x="112.2" y="195.4">External Memory</text>
<text x="156" y="197.8">. . .</text>
<text x="117.5" y="198.9">Interface</text>
<text x="156" y="206.5">. . .</text>
<text x="156.1" y="215.3">. . .</text>
<text x="72.2" y="219.4">System Clock</text>
<text x="72.5" y="222.9">Configuration</text>
<text x="118.9" y="223.3">Analog Peripherals</text>
</g>
<g font-size="2.8">
<text x="123.8" y="89">Calibrated to 2% accuracy over temp and Vdd</text>
<text x="123.8" y="92.5">24.5 MHz to allow max speed CPU operation</text>
<text x="123.8" y="96">Supports crystal-less UART operation</text>
</g>
<g font-size="2.6">
<text x="111.1" y="35.6">Up to 54 Port I/O with high sink current</text>
<text x="111.1" y="49.7">Serial Communications</text>
<text x="22.2" y="65.3">10-Bit Analog to Digital Converter (‘F702)</text>
<text x="111.1" y="63.9">User Programmable Timing Functions</text>
<text x="22.2" y="87">Comparator</text>
<text x="22.2" y="98.1">Capacitive Touch Sense</text>
<text x="72.4" y="148">Controller Core</text>
<text x="73.9" y="144.9">CIP-51 8051</text>
</g>
<g font-size="2.5">
<text x="25.9" y="36">Pipelined instruction architecture; executes 70% of instructions in 1 or 2</text>
<text x="25.9" y="38.9">system clocks</text>
<text x="114.8" y="39.2">Flexible configuration using digital crossbar</text>
<text x="25.9" y="42">Up to 25 MIPS throughput with 25 MHz system clock</text>
<text x="114.8" y="42.7">Many can be configured for analog or digital function</text>
<text x="114.8" y="46.3">Every pin can be optimized for its best use</text>
<text x="25.9" y="50.5">16 kB Flash; in-application programmable in 512-byte sectors</text>
<text x="114.8" y="53.3">HW enhanced UART</text>
<text x="25.9" y="54">512 bytes data RAM</text>
<text x="25.9" y="57.6">External parallel data memory interface</text>
<text x="114.8" y="56.9">SMBus</text>
<text x="126.3" y="56.9">(I C compatible)</text>
<text x="114.8" y="60.4">Enhanced SPI</text>
<text x="25.9" y="68.9">Up to 500 ksps</text>
<text x="114.8" y="67.4">Four general purpose 16-bit counter/timers</text>
<text x="114.8" y="71">16-bit programmable counter array (PCA) with three capture/compare</text>
<text x="25.9" y="72.4">16 external inputs</text>
<text x="25.9" y="75.9">On-chip voltage reference (may use VDD or external voltage)</text>
<text x="114.8" y="73.8">modules and enhanced PWM capability</text>
<text x="114.8" y="77">Real-time clock mode using enhanced timer and crystal</text>
<text x="25.9" y="79.4">Built-in temperature sensor</text>
<text x="25.9" y="83">External conversion start input option</text>
<text x="114.8" y="85.4">Calibrated Internal programmable oscillator</text>
<text x="25.9" y="90.6">Programmable hysteresis and response time</text>
<text x="25.9" y="94.1">Configurable as interrupt or reset source</text>
<text x="25.9" y="101.7">16-bit capacitance-to-Digital Converter</text>
<text x="114.8" y="99.5">External oscillator: Crystal, RC, C, or Clock</text>
<text x="25.9" y="105.2">Superior Noise Immunity and fast 40us aquisition time</text>
<text x="114.8" y="103.1">Can switch between clock sources on-the-fly</text>
<text x="25.9" y="108.7">Up to 32 external inputs</text>
<text x="25.9" y="112.2">Auto-scan and compare</text>
<text x="114.8" y="111.5">Built-in voltage supply monitor</text>
<text x="25.9" y="115.8">Auto-accumulate 4x, 8x, and 16x samples</text>
</g>
<g font-size="2.3">
<text x="113.7" y="144.8">Port I/O Configuration</text>
<text x="112.5" y="154.7">UART</text>
<text x="145.8" y="154.4">Drivers</text>
<text x="146.4" y="151.7">Port 0</text>
<text x="51.9" y="156.6">Power On</text>
<text x="54" y="159.3">Reset</text>
<text x="110.9" y="159.2">Timers 0,</text>
<text x="112.5" y="161.9">1, 2, 3</text>
<text x="111.1" y="167.2">Timer 3 /</text>
<text x="128.7" y="167.3">Priority</text>
<text x="146.4" y="167">Port 1</text>
<text x="31.1" y="169.5">C2CK/RST</text>
<text x="50.2" y="171.9">Programming</text>
<text x="53" y="169.2">Debug /</text>
<text x="113.3" y="170">RTC</text>
<text x="127.6" y="170.1">Crossbar</text>
<text x="127.9" y="172.8">Decoder</text>
<text x="145.8" y="169.8">Drivers</text>
<text x="50.7" y="179.6">C2D</text>
<text x="52.1" y="174.6">Hardware</text>
<text x="113.3" y="174.5">PCA</text>
<text x="113.8" y="178.1">SPI</text>
<text x="146.4" y="179">Port 2</text>
<text x="112" y="185.5">SMBus</text>
<text x="113" y="181.8">WDT</text>
<text x="145.8" y="181.7">Drivers</text>
<text x="36.7" y="191.7">VDD</text>
<text x="52.1" y="191.9">Regulator</text>
<text x="116.1" y="189.5">Crossbar Control</text>
<text x="145.8" y="190.5">Drivers</text>
<text x="146.4" y="187.8">Port 3</text>
<text x="146.4" y="196.6">Port 4</text>
<text x="36.5" y="200.5">GND</text>
<text x="70.7" y="198.9">Precision</text>
<text x="71.5" y="201.6">Internal</text>
<text x="119.5" y="203.8">Control</text>
<text x="145.8" y="199.3">Drivers</text>
<text x="55.3" y="209.5">XTAL1</text>
<text x="70.6" y="204.4">Oscillator</text>
<text x="71.2" y="208.8">External</text>
<text x="119" y="208.3">Address</text>
<text x="145.8" y="208.1">Drivers</text>
<text x="146.4" y="205.4">Port 5</text>
<text x="55.3" y="213.6">XTAL2</text>
<text x="72.1" y="214.3">Circuit</text>
<text x="72.5" y="211.5">Clock</text>
<text x="120.8" y="212.7">Data</text>
<text x="146.4" y="214.2">Port 6</text>
<text x="145.8" y="216.9">Drivers</text>
<text x="135" y="239.8">(‘F702 Only)</text>
</g>
<g font-size="2.1">
<text x="123.4" y="228.2">Capacitive</text>
<text x="123.4" y="230.7">Sense</text>
<text x="111" y="244.9">10-bit</text>
<text x="111" y="247.4">500 ksps</text>
<text x="111" y="250">ADC</text>
</g>
<g font-size="2">
<text x="122.8" y="55.9">TM</text>
<text x="127.8" y="55.9">2</text>
<text x="130.6" y="59.4">TM</text>
<text x="72.2" y="161.2">16 kB Flash Memory</text>
<text x="60.2" y="163.4">Reset</text>
<text x="74.8" y="167.4">256 Byte RAM</text>
<text x="74.2" y="172.8">256 Byte XRAM</text>
<text x="49.1" y="182.5">Peripheral Power</text>
<text x="76.6" y="190.9">SYSCLK</text>
<text x="63.7" y="193.5">Core Power</text>
<text x="139.2" y="201.5">P6</text>
<text x="135.3" y="206.4">P4 / P3</text>
<text x="139.2" y="210.8">P5</text>
<text x="109.4" y="238.6">VDD</text>
<text x="122.6" y="239.5">VREF</text>
<text x="141.5" y="235.5">Comparator</text>
<text x="132.1" y="245.2">VDD</text>
<text x="133.4" y="250">Temp Sensor</text>
</g>
<g font-size="1.6">
<text x="164.5" y="146.6">P0.0 / VREF</text>
<text x="164.5" y="148.4">P0.1 / AGND</text>
<text x="164.5" y="150.3">P0.2 / XTAL1</text>
<text x="164.5" y="152.1">P0.3 / XTAL2</text>
<text x="164.5" y="153.9">P0.4</text>
<text x="164.5" y="155.8">P0.5</text>
<text x="164.5" y="157.6">P0.6</text>
<text x="164.5" y="159.4">P0.7</text>
<text x="164.5" y="162">P1.0</text>
<text x="164.5" y="163.8">P1.1</text>
<text x="164.5" y="165.7">P1.2</text>
<text x="164.5" y="167.5">P1.3</text>
<text x="164.5" y="169.3">P1.4</text>
<text x="164.5" y="171.2">P1.5</text>
<text x="164.5" y="173">P1.6</text>
<text x="164.5" y="174.8">P1.7</text>
<text x="164.5" y="177.4">P2.0</text>
<text x="164.5" y="182.7">P2.7</text>
<text x="164.5" y="186.6">P3.0</text>
<text x="164.5" y="191.5">P3.7</text>
<text x="164.5" y="194.6">P4.0</text>
<text x="164.5" y="200.3">P4.7</text>
<text x="164.5" y="204.2">P5.0</text>
<text x="164.5" y="209.1">P5.7</text>
<text x="164.5" y="213">P6.0</text>
<text x="164.5" y="217.9">P6.5</text>
<text x="124.8" y="244.5">A</text>
<text x="124.6" y="246.5">M</text>
<text x="124.7" y="248.5">U</text>
<text x="124.8" y="250.4">X</text>
</g>
<g font-size="1">
<text x="150" y="231.6">+</text>
<text x="150.2" y="232.8">-</text>
</g>
</svg>
